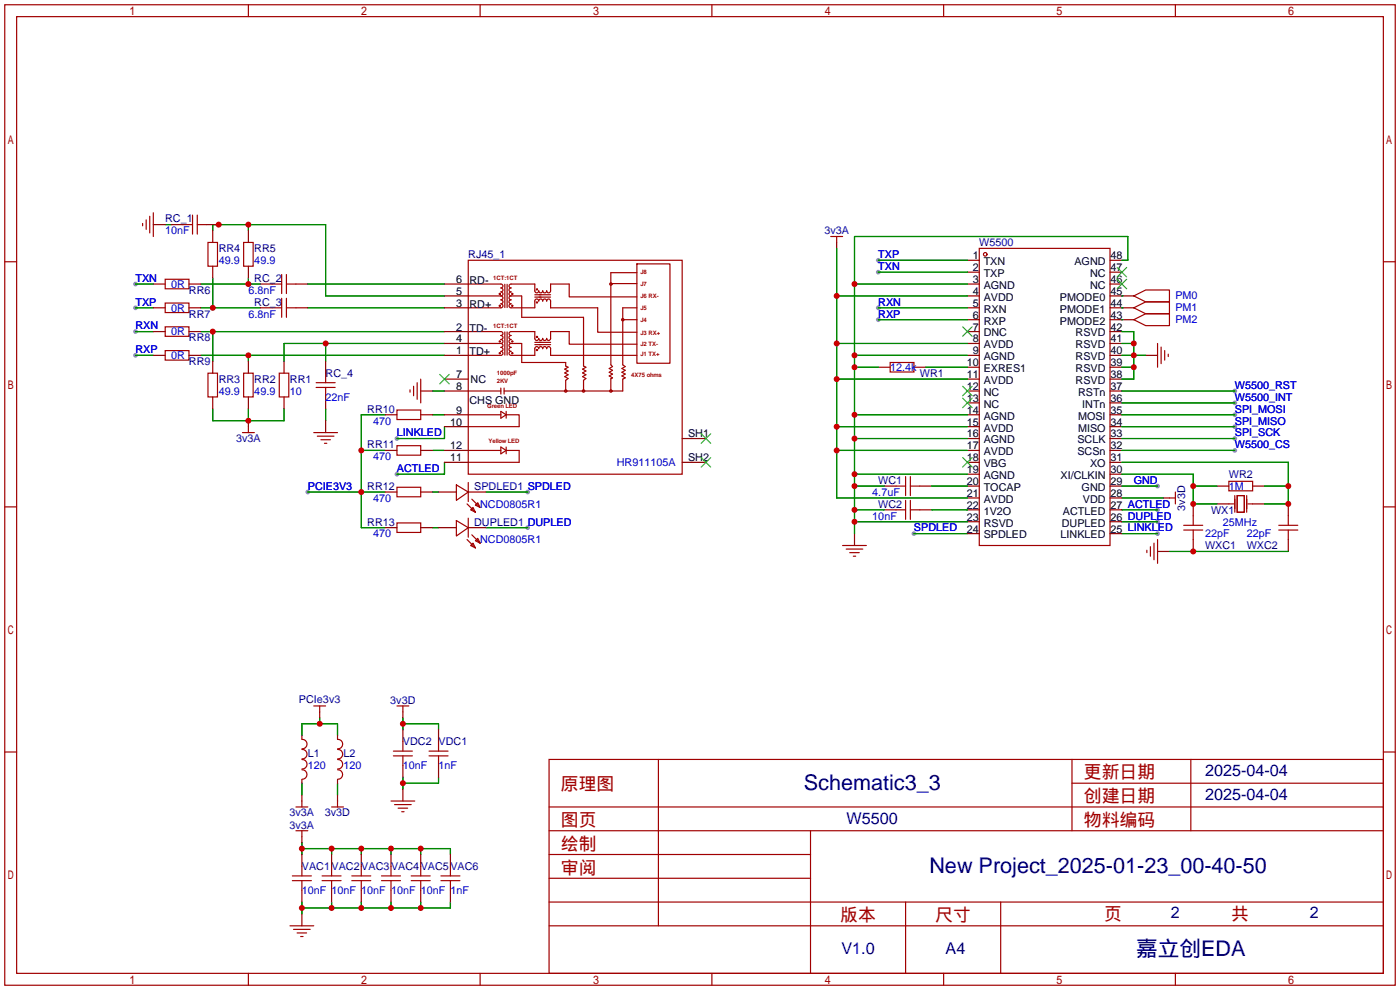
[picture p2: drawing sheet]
<svg xmlns="http://www.w3.org/2000/svg" width="299mm" height="212mm" viewBox="0 0 299 212" stroke-linecap="round" stroke-linejoin="round" font-family="sans-serif">
<g fill="#999">
<circle cx="195.3" cy="114" r=".51"/>
<circle cx="247.4" cy="111.5" r=".51"/>
<circle cx="247.4" cy="114" r=".51"/>
<circle cx="247.4" cy="109" r=".51"/>
<circle cx="263.9" cy="93.7" r=".51"/>
<circle cx="263.9" cy="96.3" r=".51"/>
<circle cx="263.9" cy="88.6" r=".51"/>
<circle cx="263.9" cy="91.2" r=".51"/>
<circle cx="263.9" cy="86.1" r=".51"/>
<circle cx="263.9" cy="83.6" r=".51"/>
<circle cx="247.4" cy="103.9" r=".51"/>
<circle cx="187.7" cy="55.6" r=".51"/>
<circle cx="187.7" cy="58.2" r=".51"/>
<circle cx="187.7" cy="65.8" r=".51"/>
<circle cx="187.7" cy="68.3" r=".51"/>
<circle cx="84.8" cy="93.7" r=".51"/>
<circle cx="84.8" cy="101.3" r=".51"/>
<circle cx="112.8" cy="105.2" r=".51"/>
<circle cx="29" cy="65.8" r=".51"/>
<circle cx="29" cy="60.7" r=".51"/>
<circle cx="29" cy="70.9" r=".51"/>
<circle cx="29" cy="75.9" r=".51"/>
<circle cx="65.8" cy="105.2" r=".51"/>
<circle cx="112.8" cy="112.8" r=".51"/>
</g>
<g fill="none" stroke="#a10000" stroke-width=".25">
<path d="M1 1h297.2v209.6h-297.2zM3.6 3.6h292.1v204.4h-292.1zM53.1 1v2.6M102.6 1v2.6M152.1 1v2.6M201.7 1v2.6M251.2 1v2.6M1 55.9h2.6M30.5 47.8v.5M31.2 47v2M32 46.2v3.6M32.8 45.5v5"/>
<path d="M35.3 59.7h5.1v2h-5.1zM39.1 48h2M41.1 46v4M42.2 46v4M42.2 48h2M44.4 51.8h2.1v5.1h-2.1zM52.1 51.8h2v5.1h-2zM60.2 58.7v4M61.2 58.7v4M100.1 55.6h45.7v45.7h-45.7zM136.1 56.4h7.1v21.2h-7.1zM136.1 58.3h-5.6l.1 19.7 .3 .3-.7 .5 .7 .3-.7 .5 .7 .4-.7 .3 .7 .5-.4 .1v2.7"/>
<path d="M177.5 50.5h2.6M178.8 50.5v1.3M209.3 53.1h27.9v63.5h-27.9zM295.7 55.9h2.5M35.3 64.8h5.1v2h-5.1zM35.3 69.8h5.1v2.1h-5.1zM35.3 74.9h5.1v2.1h-5.1zM44.4 79.8h2.1v5h-2.1zM52.1 79.8h2v5h-2zM58.2 65.8h2M58.2 60.7h2M59.7 79.8h2v5h-2z"/>
<path d="M60.2 63.8v4M61.2 65.8h2M61.2 60.7h2M61.2 63.8v4M69.6 79.8v2M100.1 60.7h6.9a.42 .42 0 0 1 .5 .4 .42 .42 0 0 1-.5 .4 .43 .43 0 0 1 .5 .5 .43 .43 0 0 1-.5 .4 .43 .43 0 0 1 .5 .4 .43 .43 0 0 1-.5 .4M100.1 70.9h6.9a.42 .42 0 0 1 .5 .4 .42 .42 0 0 1-.5 .4 .43 .43 0 0 1 .5 .4 .43 .43 0 0 1-.5 .5 .43 .43 0 0 1 .5 .4 .43 .43 0 0 1-.5 .4M100.1 63.2h6.9M100.1 73.4h6.9M107 63.2a.42 .42 0 0 1 .5 .5 .42 .42 0 0 1-.5 .4 .43 .43 0 0 1 .5 .4 .43 .43 0 0 1-.5 .4 .43 .43 0 0 1 .5 .5 .43 .43 0 0 1-.5 .4h-6.9M107 73.4a.42 .42 0 0 1 .5 .4 .42 .42 0 0 1-.5 .4 .43 .43 0 0 1 .5 .5 .43 .43 0 0 1-.5 .4 .43 .43 0 0 1 .5 .4 .43 .43 0 0 1-.5 .4h-6.9M107.9 60.8v4.9"/>
<path d="M107.9 70.9v5M108.4 60.8v4.9M108.4 70.9v5M109.2 63.2a.43 .43 0 0 1-.4-.4 .43 .43 0 0 1 .4-.4 .43 .43 0 0 1-.4-.4 .43 .43 0 0 1 .4-.5 .42 .42 0 0 1-.4-.4 .42 .42 0 0 1 .4-.4h5.1v1.4a.42 .42 0 0 0 .4 .5 .42 .42 0 0 0 .4-.5 .43 .43 0 0 0 .5 .5 .43 .43 0 0 0 .4-.5 .43 .43 0 0 0 .4 .5 .43 .43 0 0 0 .4-.5 .42 .42 0 0 0 .5 .5 .42 .42 0 0 0 .4-.5v-1.4h4v2.8h14.4M109.2 73.4a.43 .43 0 0 1-.4-.4 .43 .43 0 0 1 .4-.4 .43 .43 0 0 1-.4-.5 .43 .43 0 0 1 .4-.4 .42 .42 0 0 1-.4-.4 .42 .42 0 0 1 .4-.4h5.1v1.4a.42 .42 0 0 0 .4 .5 .42 .42 0 0 0 .4-.5 .43 .43 0 0 0 .5 .5 .43 .43 0 0 0 .4-.5 .43 .43 0 0 0 .4 .5 .43 .43 0 0 0 .4-.5 .42 .42 0 0 0 .5 .5 .42 .42 0 0 0 .4-.5v-1.4h4v2.7h14.4M109.2 63.2l2.3 .1v4.5h13.2v10.4l.5 .3-.7 .4 .7 .4-.7 .4 .7 .4-.7 .4 .7 .4-.5 .4v2.3M109.2 73.4h2.3v4.1h9.4v.7l.5 .3-.7 .4 .7 .4-.7 .4 .7 .4-.7 .4 .7 .4-.5 .4v2.3M109.2 73.4a.42 .42 0 0 0-.4 .4 .42 .42 0 0 0 .4 .4 .43 .43 0 0 0-.4 .5 .43 .43 0 0 0 .4 .4 .43 .43 0 0 0-.4 .4 .43 .43 0 0 0 .4 .4h5.1v-1.4a.42 .42 0 0 1 .4-.4 .42 .42 0 0 1 .4 .4 .43 .43 0 0 1 .5-.4 .43 .43 0 0 1 .4 .4 .43 .43 0 0 1 .4-.4 .43 .43 0 0 1 .4 .4 .42 .42 0 0 1 .4-.4 .42 .42 0 0 1 .5 .4v1.5M109.2 63.2a.42 .42 0 0 0-.4 .5 .42 .42 0 0 0 .4 .4 .43 .43 0 0 0-.4 .4 .43 .43 0 0 0 .4 .4 .43 .43 0 0 0-.4 .5 .43 .43 0 0 0 .4 .4h5.1v-1.4a.42 .42 0 0 1 .4-.5 .42 .42 0 0 1 .4 .5 .43 .43 0 0 1 .5-.5 .43 .43 0 0 1 .4 .5 .43 .43 0 0 1 .4-.5 .43 .43 0 0 1 .4 .5 .42 .42 0 0 1 .5-.5 .42 .42 0 0 1 .4 .5v1.4M114.3 73.7h3.4M114.3 73.2h3.4M114.3 63.5h3.4"/>
<path d="M114.3 63h3.4M117.7 65.8h10v5.2h8.4M117.7 75.9h18.4M130.5 60.6h5.6M133.1 68.3h3M136.1 65.8h-3v12.2l.5 .3-.7 .5 .7 .3-.7 .5 .7 .4-.7 .3 .7 .5-.5 .2v2.6h-25.4M190.2 77.5h5.1v2h-5.1zM242.3 68.3l2.6-1.2h5v2.5h-5zM242.3 65.8l2.6-1.3h5v2.6h-5zM242.3 63.2l2.6-1.2h5v2.5h-5zM247.4 73.4v5.1M248.2 74.2v3.5"/>
<path d="M248.9 74.9v2.1M249.7 75.7v.5M51.8 92.5h2.6M53.1 91.2v1.3M67.1 92.5h5M67.6 81.8h4M67.6 82.8h4M67.8 93.2h3.6M68.6 94h2M69.3 94.7h.5M69.6 82.8v2M84.8 87.6h5.1v2.1h-5.1z"/>
<path d="M84.8 95.2h5.1v2.1h-5.1zM87.6 83.3v.5M88.4 82.5v2.1M89.2 81.8v3.5M89.9 81v5.1M100.1 83.6h6.9M100.1 88.6h6.9M100.1 96.3h6.9M107 82.9v1.3M107 87.9l1.2 .7-1.2 .8zM107 95.5l1.2 .8-1.2 .7zM107.7 82.9v1.3"/>
<path d="M108.2 88.6h2.8v2.6h-10.9M108.2 87.9v1.5M108.2 95.5v1.5M108.2 96.3h2.8v2.5h-10.9M1 108.3h2.6M84.8 104.1h5.1v2.1h-5.1zM84.8 111.8h5.1v2h-5.1zM97.5 103.6l2.6 1.6-2.6 1.7zM97.5 111.3l2.6 1.5-2.6 1.8zM99.8 107.7l1.8 1.8M99.8 115.3l1.8 1.8M100.1 103.1v4.1"/>
<path d="M100.1 110.7v4.1M100.6 109l.5-.5 .5 1zM100.6 116.6l.5-.5 .5 1zM100.8 106.7l1.8 1.8M100.8 114.3l1.8 1.8M101.6 107.9l.5-.5 .5 1.1zM101.6 115.6l.5-.5 .5 1zM180.1 116.6h5.1M180.8 117.3h3.6M181.6 118.1h2M182.4 118.9h.5M191.5 109h2"/>
<path d="M191.5 103.9h2M193.5 101.9v4M193.5 106.9v4.1M194.6 109h2M194.6 101.9v4M194.6 106.9v4.1M194.6 103.9h2M245.1 117.6v.5M245.9 116.8v2.1M246.6 116.1v3.5M247.4 115.3v5.1M249.9 106.4h1.3"/>
<path d="M251.2 105.2v2.5M253 113.3h4M253 112.3h4M255 110.2v2.1M255 113.3v2M262.6 102.9h5.1v2h-5.1zM262.6 107.7h1.1M263.9 105.9v3.6M264.4 105.9h1.5v3.6h-1.5zM266.4 105.9v3.6M266.7 107.7h1M273.3 113.3h4.1"/>
<path d="M273.3 112.3h4.1M275.3 110.2v2.1M275.3 113.3v2M295.7 108.3h2.5M64.5 158a1.01 1.01 0 0 1 1.1 1 1.01 1.01 0 0 1-1.1 1M67.1 150.9h2.5M68.3 150.9v1.2M72.2 158a1.01 1.01 0 0 1 1 1 1.01 1.01 0 0 1-1.1 1M84.8 150.9h2.6M86.1 150.9v1.2M86.1 158.5v2M93.7 158.5v2"/>
<path d="M1 160.7h2.6M63.2 177.5h2.6M63.2 172.5h2.6M64.5 171.2v1.3M64.5 177.5v1.3M64.5 160.2a1.01 1.01 0 0 1 1.1 1 1.01 1.01 0 0 1-1.1 1M64.5 162.3a1.01 1.01 0 0 1 1.1 1 1.01 1.01 0 0 1-1.1 1M64.5 164.5a1.01 1.01 0 0 1 1.1 1 1.01 1.01 0 0 1-1.1 1M70.9 172.5h2.5M72.1 171.2v1.3M72.2 160.2a1.01 1.01 0 0 1 1 1 1.01 1.01 0 0 1-1 1M72.2 162.3a1.01 1.01 0 0 1 1 1 1.01 1.01 0 0 1-1 1"/>
<path d="M72.2 164.5a1.01 1.01 0 0 1 1 1 1.01 1.01 0 0 1-1.1 1M83.6 171.2h5M84.1 160.5h4M84.1 161.5h4M84.3 172h3.6M85.1 172.7h2M85.9 173.5h.5M86.1 161.5v2.1M91.7 160.5h4.1M91.7 161.5h4.1M93.7 161.5v2.1M117.3 162.3h178.4v45.7h-178.4z"/>
<path d="M117.3 177.5h178.4M117.3 172.5h178.4M140.7 162.3v35.6M173.2 177.5v30.5M229.1 162.3v15.2M229.1 167.4h66.6M254.5 162.3v15.2M295.7 160.7h2.5M62 197.9h5.1M62.5 187.2h4M62.5 188.2h4M62.7 198.6h3.6"/>
<path d="M63.5 199.4h2M64.5 185.2v2M64.5 188.2v2M68.8 187.2h4.1M68.8 188.2h4.1M70.9 185.2v2M70.9 188.2v2M75.2 187.2h4M75.2 188.2h4M77.2 185.2v2M77.2 188.2v2M81.5 187.2h4.1"/>
<path d="M81.5 188.2h4.1M83.6 185.2v2M83.6 188.2v2M87.9 187.2h4M87.9 188.2h4M89.9 185.2v2M89.9 188.2v2M94.2 187.2h4.1M94.2 188.2h4.1M96.3 185.2v2M96.3 188.2v2M117.3 182.6h55.9"/>
<path d="M117.3 197.9h178.4M117.3 192.8h178.4M117.3 187.7h55.9M193.5 192.8v15.2M213.9 192.8v15.2M53.1 208v2.6M64.3 200.2h.5M102.6 208v2.6M152.1 208v2.6M201.7 208v2.6M251.2 208v2.6"/>
<circle cx="210.6" cy="54.4" r=".38"/>
<circle cx="106.8" cy="75.5" r=".13"/>
<circle cx="106.8" cy="73" r=".13"/>
<circle cx="106.8" cy="62.8" r=".13"/>
<circle cx="106.8" cy="65.4" r=".13"/>
<circle cx="109.5" cy="75.5" r=".13"/>
<circle cx="109.5" cy="73" r=".13"/>
<circle cx="109.5" cy="62.8" r=".13"/>
<circle cx="109.5" cy="65.4" r=".13"/>
<circle cx="114.8" cy="64.6" r=".13"/>
<circle cx="114.8" cy="72" r=".13"/>
<circle cx="114.8" cy="74.8" r=".13"/>
<circle cx="114.8" cy="61.8" r=".13"/>
<circle cx="130.6" cy="60.7" r=".25"/>
<circle cx="133.1" cy="68.3" r=".25"/>
<circle cx="120.9" cy="83.6" r=".25"/>
<circle cx="124.7" cy="83.6" r=".25"/>
<circle cx="130.6" cy="83.6" r=".25"/>
</g>
<g fill="none" stroke="#008700" stroke-width=".25">
<path d="M35.3 48h1.3M45.5 49.3v-1.3h24.1v15.2h25.4M45.5 59.4v6.4M53.1 48v1.3M53.1 59.4v1.3M178.8 53.1v53.3h28M187.7 55.6h19.1M187.7 58.2h19.1M239.8 55.6h1.2v-5.1h-58.4v63.5M29 65.8h3.8M29 75.9h3.8M29 60.7h3.8"/>
<path d="M29 70.9h3.8M42.9 65.8h12.7M42.9 75.9h52.1M42.9 60.7h12.7M42.9 70.9h52.1M45.5 70.9v6.3M53.1 75.9v1.3M65.8 65.8h29.2M65.8 60.7h29.2M69.6 73.4v3.8M95 73.4h-34.3v3.8M178.8 63.2h28"/>
<path d="M178.8 73.4h28M182.6 78.5h5.1M182.6 75.9h24.2M182.6 60.7h24.2M187.7 65.8h19.1M187.7 68.3h19.1M197.9 78.5h8.9M239.8 63.2h.1M239.8 65.8h.1M239.8 68.3h.1M239.8 70.9h2.5v10.1h-2.5M239.8 73.4h2.5"/>
<path d="M239.8 78.5h2.5M239.8 75.9h5.1M45.5 87.4v2.5h15.2v-2.5M53.1 87.4v2.5M69.6 87.4v2.5M77.2 96.3h5.1M82.3 88.6h-5.1v24.2h5.1M92.5 96.3h2.5M92.5 88.6h2.5M92.5 83.6h2.5M95 91.2v2.5h-10.2M95 98.8v2.5h-10.2"/>
<path d="M178.8 96.3h28M178.8 91.2h28M178.8 81h28M182.6 93.7h24.2M182.6 88.6h24.2M239.8 93.7h24.1M239.8 96.3h24.1M239.8 88.6h24.1M239.8 91.2h24.1M239.8 86.1h24.1M239.8 83.6h24.1M239.8 98.8h35.5v8.9h-5"/>
<path d="M65.8 105.2h16.5M92.5 105.2h1.2M92.5 112.8h1.2M103.9 105.2h8.9M103.9 112.8h8.9M182.6 111.5h24.2M182.6 109h6.4M182.6 103.9h6.4M182.6 101.3h24.2M195.3 114h11.5M199.1 109h7.7M199.1 103.9h7.7"/>
<path d="M239.8 106.4h8.9M239.8 114h7.6M239.8 111.5h7.6M239.8 109h7.6M239.8 103.9h7.6M239.8 101.3h15.2v6.4h5.1M249.9 117.9h25.4M255 103.9h5.1M270.3 103.9h5M64.5 157.2v-2.5h7.6v2.5M68.3 153.4v1.3M86.1 153.4v2.6"/>
<path d="M86.1 154.7h7.6v1.3M64.5 167.4v2.5M72.1 167.4v2.5M86.1 166.1v2.6M93.7 166.1v1.3h-7.6M64.5 180.1v2.5M64.5 192.8v2.5M64.5 181.4h31.8v1.2M70.9 181.4v1.2M70.9 192.8v1.3M77.2 181.4v1.2M77.2 192.8v1.3"/>
<path d="M83.6 181.4v1.2M83.6 192.8v1.3M89.9 181.4v1.2M89.9 192.8v1.3M96.3 192.8v1.3h-31.8"/>
</g>
<g fill="none" stroke="#870000" stroke-width=".25">
<path d="M32.8 48h2.5M36.6 48h2.5M44.2 48h2.5M45.5 49.3v2.5M45.5 56.9v2.5M53.1 49.3v2.5M53.1 56.9v2.5M178.8 51.8v1.3M206.8 55.6h2.5M206.8 58.2h2.5M237.2 55.6h2.6M237.2 58.2h2.6"/>
<path d="M32.8 75.9h2.5M32.8 65.8h2.5M32.8 60.7h2.5M32.8 70.9h2.5M40.4 75.9h2.5M40.4 65.8h2.5M40.4 60.7h2.5M40.4 70.9h2.5M45.5 77.2v2.6M53.1 77.2v2.6M55.6 65.8h2.6M55.6 60.7h2.6"/>
<path d="M60.7 77.2v2.6M63.2 65.8h2.6M63.2 60.7h2.6M69.6 77.2v2.6M95 75.9h5.1M95 65.8h5.1M95 63.2h5.1M95 60.7h5.1M95 70.9h5.1M95 73.4h5.1M187.7 78.5h2.5M195.3 78.5h2.6"/>
<path d="M206.8 75.9h2.5M206.8 68.3h2.5M206.8 65.8h2.5M206.8 63.2h2.5M206.8 78.5h2.5M206.8 60.7h2.5M206.8 70.9h2.5M206.8 73.4h2.5M237.2 75.9h2.6M237.2 68.3h5.1M237.2 65.8h5.1M237.2 63.2h5.1"/>
<path d="M237.2 78.5h2.6M237.2 60.7h2.6M237.2 70.9h2.6M237.2 73.4h2.6M244.9 75.9h2.5M45.5 84.8v2.6M53.1 84.8v2.6M53.1 89.9v1.3M60.7 84.8v2.6M69.6 84.8v2.6M69.6 89.9v2.6M82.3 88.6h2.5"/>
<path d="M82.3 96.3h2.5M89.9 83.6h2.6M89.9 88.6h2.6M89.9 96.3h2.6M95 81h5.1M95 83.6h5.1M95 88.6h5.1M95 91.2h5.1M95 96.3h5.1M95 98.8h5.1M145.8 93.7h5.1M145.8 98.8h5.1"/>
<path d="M206.8 81h2.5M206.8 83.6h2.5M206.8 86.1h2.5M206.8 88.6h2.5M206.8 91.2h2.5M206.8 93.7h2.5M206.8 96.3h2.5M206.8 98.8h2.5M237.2 81h2.6M237.2 83.6h2.6M237.2 86.1h2.6M237.2 88.6h2.6"/>
<path d="M237.2 91.2h2.6M237.2 93.7h2.6M237.2 96.3h2.6M237.2 98.8h2.6M82.3 105.2h2.5M82.3 112.8h2.5M89.9 105.2h2.6M89.9 112.8h2.6M93.7 105.2h3.8M93.7 112.8h3.8M100.1 105.2h3.8M100.1 112.8h3.8"/>
<path d="M182.6 114v2.6M189 103.9h2.5M189 109h2.5M196.6 103.9h2.5M196.6 109h2.5M206.8 106.4h2.5M206.8 103.9h2.5M206.8 109h2.5M206.8 101.3h2.5M206.8 111.5h2.5M206.8 114h2.5M237.2 106.4h2.6"/>
<path d="M237.2 103.9h2.6M237.2 109h2.6M237.2 101.3h2.6M237.2 111.5h2.6M237.2 114h2.6M247.4 117.9h2.5M248.7 106.4h1.2M255 107.7v2.5M255 115.3v2.6M260.1 107.7h2.5M260.1 103.9h2.5M267.7 107.7h2.6"/>
<path d="M267.7 103.9h2.6M275.3 107.7v2.5M275.3 115.3v2.6M64.5 157.2v.8M68.3 152.1v1.3M72.1 157.2v.8M86.1 152.1v1.3M86.1 156v2.5M93.7 156v2.5M64.5 166.6v.8M64.5 169.9v1.3M64.5 178.8v1.3"/>
<path d="M72.1 166.6v.8M72.1 169.9v1.3M86.1 163.6v2.5M86.1 168.7v2.5M93.7 163.6v2.5M64.5 182.6v2.6M64.5 190.2v2.6M64.5 195.3v2.6M70.9 182.6v2.6M70.9 190.2v2.6M77.2 182.6v2.6M77.2 190.2v2.6"/>
<path d="M83.6 182.6v2.6M83.6 190.2v2.6M89.9 182.6v2.6M89.9 190.2v2.6M96.3 182.6v2.6M96.3 190.2v2.6"/>
</g>
<g fill="none" stroke="#3c3" stroke-width=".25">
<path d="M238.8 59.7l2 2M238.8 57.2l2 2M240.8 59.7l-2 2M240.8 57.2l-2 2M205.7 69.8l2.1 2.1M207.8 69.8l-2.1 2.1M94 80l2 2M96 80l-2 2M149.9 92.7l2 2M149.9 97.8l2 2M151.9 92.7l-2 2M151.9 97.8l-2 2"/>
<path d="M205.7 82.5l2.1 2.1M205.7 85.1l2.1 2M205.7 97.8l2.1 2M207.8 82.5l-2.1 2.1M207.8 85.1l-2.1 2M207.8 97.8l-2.1 2"/>
</g>
<g fill="#c00">
<circle cx="53.1" cy="48" r=".63"/>
<circle cx="46.7" cy="48" r=".63"/>
<circle cx="255" cy="117.9" r=".63"/>
<circle cx="178.8" cy="63.2" r=".63"/>
<circle cx="178.8" cy="96.3" r=".63"/>
<circle cx="178.8" cy="91.2" r=".63"/>
<circle cx="178.8" cy="81" r=".63"/>
<circle cx="178.8" cy="73.4" r=".63"/>
<circle cx="255" cy="107.7" r=".63"/>
<circle cx="255" cy="103.9" r=".63"/>
<circle cx="275.3" cy="107.7" r=".63"/>
<circle cx="275.3" cy="103.9" r=".63"/>
<circle cx="182.6" cy="60.7" r=".63"/>
<circle cx="182.6" cy="75.9" r=".63"/>
<circle cx="182.6" cy="78.5" r=".63"/>
<circle cx="182.6" cy="88.6" r=".63"/>
<circle cx="182.6" cy="93.7" r=".63"/>
<circle cx="182.6" cy="101.3" r=".63"/>
<circle cx="182.6" cy="103.9" r=".63"/>
<circle cx="182.6" cy="109" r=".63"/>
<circle cx="182.6" cy="111.5" r=".63"/>
<circle cx="242.3" cy="78.5" r=".63"/>
<circle cx="242.3" cy="75.9" r=".63"/>
<circle cx="242.3" cy="73.4" r=".63"/>
<circle cx="86.1" cy="167.4" r=".63"/>
<circle cx="64.5" cy="194.1" r=".63"/>
<circle cx="70.9" cy="194.1" r=".63"/>
<circle cx="77.2" cy="194.1" r=".63"/>
<circle cx="83.6" cy="194.1" r=".63"/>
<circle cx="89.9" cy="194.1" r=".63"/>
<circle cx="68.3" cy="154.7" r=".63"/>
<circle cx="86.1" cy="154.7" r=".63"/>
<circle cx="64.5" cy="181.4" r=".63"/>
<circle cx="70.9" cy="181.4" r=".63"/>
<circle cx="77.2" cy="181.4" r=".63"/>
<circle cx="83.6" cy="181.4" r=".63"/>
<circle cx="89.9" cy="181.4" r=".63"/>
<circle cx="45.5" cy="65.8" r=".63"/>
<circle cx="53.1" cy="60.7" r=".63"/>
<circle cx="45.5" cy="70.9" r=".63"/>
<circle cx="53.1" cy="75.9" r=".63"/>
<circle cx="69.6" cy="73.4" r=".63"/>
<circle cx="53.1" cy="89.9" r=".63"/>
<circle cx="77.2" cy="105.2" r=".63"/>
<circle cx="77.2" cy="96.3" r=".63"/>
</g>
<g font-size="4.6" fill="#000080">
<text x="171.8" y="168.8">Schematic3_3</text>
<text x="198.6" y="186.6">New Project_2025-01-23_00-40-50</text>
<text x="242.8" y="204.3">嘉立创EDA</text>
</g>
<g font-size="3.8" fill="#a00000">
<text x="231.6" y="166.4">更新日期</text>
<text x="119.9" y="168.9">原理图</text>
<text x="231.6" y="171.5">创建日期</text>
<text x="119.9" y="176.5">图页</text>
<text x="231.6" y="176.5">物料编码</text>
<text x="119.9" y="181.6">绘制</text>
<text x="119.9" y="186.7">审阅</text>
<text x="179.6" y="196.9">版本</text>
<text x="199.9" y="196.9">尺寸</text>
<text x="236" y="196.6">页</text>
<text x="263.1" y="196.6">共</text>
</g>
<g font-size="3.5" fill="#000080">
<text x="257.6" y="165.9">2025-04-04</text>
<text x="257.6" y="171">2025-04-04</text>
<text x="181" y="176">W5500</text>
<text x="250.2" y="196.1">2</text>
<text x="280" y="196.1">2</text>
<text x="179.8" y="204">V1.0</text>
<text x="202.1" y="204">A4</text>
</g>
<g font-size="2.3" fill="#000080">
<text x="35.3" y="47.5">RC_1</text>
<text x="46.7" y="53.9">RR4</text>
<text x="54.4" y="53.9">RR5</text>
<text x="176.2" y="50">3v3A</text>
<text x="209.3" y="52.6">W5500</text>
<text x="100.1" y="55.2">RJ45_1</text>
<text x="40.4" y="62.8">RR6</text>
<text x="54.4" y="60.2">RC_2</text>
<text x="54.4" y="65.3">RC_3</text>
<text x="40.4" y="67.9">RR7</text>
<text x="40.4" y="72.9">RR8</text>
<text x="40.4" y="78">RR9</text>
<text x="46.7" y="81.8">RR3</text>
<text x="54.4" y="81.8">RR2</text>
<text x="62" y="81.8">RR1</text>
<text x="69.6" y="80.6">RC_4</text>
<text x="196.6" y="80.6">WR1</text>
<text x="78.5" y="88.2">RR10</text>
<text x="50.5" y="94.4">3v3A</text>
<text x="78.5" y="95.8">RR11</text>
<text x="78.5" y="104.7">RR12</text>
<text x="101.3" y="104.7">SPDLED1 SPDLED</text>
<text x="187.7" y="103.4">WC1</text>
<text x="262.6" y="102.2">WR2</text>
<text x="78.5" y="112.3">RR13</text>
<text x="101.3" y="112.3">DUPLED1 DUPLED</text>
<text x="187.7" y="108.5">WC2</text>
<text x="253.3" y="109.1" transform="rotate(-90 253.3 109.1)">3v3D</text>
<text x="258.8" y="109.8">WX1</text>
<text x="257.6" y="117.4">WXC1</text>
<text x="266.4" y="117.4">WXC2</text>
<text x="63.9" y="150.3">PCIe3v3</text>
<text x="83.4" y="150.4">3v3D</text>
<text x="65.8" y="161.8">L1</text>
<text x="73.4" y="161.8">L2</text>
<text x="86.1" y="159.3">VDC2</text>
<text x="93.7" y="159.3">VDC1</text>
<text x="61.9" y="177.1">3v3A</text>
<text x="61.9" y="174.4">3v3A</text>
<text x="69.4" y="174.4">3v3D</text>
<text x="64.5" y="186">VAC1</text>
<text x="70.9" y="186">VAC2</text>
<text x="77.2" y="186">VAC3</text>
<text x="83.6" y="186">VAC4</text>
<text x="89.9" y="186">VAC5</text>
<text x="96.3" y="186">VAC6</text>
</g>
<g font-size="2.3" fill="#00f">
<text x="35.3" y="50.1">10nF</text>
<text x="46.7" y="56.4">49.9</text>
<text x="54.4" y="56.4">49.9</text>
<text x="187.7" y="55.2">TXP</text>
<text x="187.7" y="57.7">TXN</text>
<text x="29" y="65.3">TXP</text>
<text x="29" y="60.2">TXN</text>
<text x="36.6" y="61.5">0R</text>
<text x="53.1" y="62.8">6.8nF</text>
<text x="187.7" y="65.3">RXN</text>
<text x="251.2" y="63.9">PM0</text>
<text x="29" y="70.4">RXN</text>
<text x="36.6" y="66.6">0R</text>
<text x="36.6" y="71.7">0R</text>
<text x="53.1" y="67.9">6.8nF</text>
<text x="187.7" y="67.9">RXP</text>
<text x="251.2" y="69">PM2</text>
<text x="251.2" y="66.5">PM1</text>
<text x="29" y="75.5">RXP</text>
<text x="36.6" y="76.8">0R</text>
<text x="190.2" y="79.3">12.4k</text>
<text x="263.9" y="83.1">W5500_RST</text>
<text x="46.7" y="84.4">49.9</text>
<text x="54.4" y="84.4">49.9</text>
<text x="62" y="84.4">10</text>
<text x="69.6" y="85.6">22nF</text>
<text x="263.9" y="88.2">SPI_MOSI</text>
<text x="263.9" y="85.6">W5500_INT</text>
<text x="79.8" y="90.7">470</text>
<text x="84.8" y="93.3">LINKLED</text>
<text x="263.9" y="93.3">SPI_SCK</text>
<text x="263.9" y="95.8">W5500_CS</text>
<text x="263.9" y="90.7">SPI_MISO</text>
<text x="79.8" y="98.3">470</text>
<text x="84.8" y="100.9">ACTLED</text>
<text x="131.8" y="99.6">HR911105A</text>
<text x="65.8" y="104.7">PCIE3V3</text>
<text x="79.8" y="107.2">470</text>
<text x="186.4" y="106">4.7uF</text>
<text x="242.3" y="103.4">GND</text>
<text x="262.6" y="104.7">1M</text>
<text x="102.6" y="108.5">NCD0805R1</text>
<text x="186.4" y="111">10nF</text>
<text x="195.3" y="113.6">SPDLED</text>
<text x="261.4" y="112.3">25MHz</text>
<text x="79.8" y="114.9">470</text>
<text x="102.6" y="116.1">NCD0805R1</text>
<text x="257.6" y="114.9">22pF</text>
<text x="266.4" y="114.9">22pF</text>
<text x="65.8" y="164.4">120</text>
<text x="73.4" y="164.4">120</text>
<text x="86.1" y="164.4">10nF</text>
<text x="93.7" y="164.4">1nF</text>
<text x="64.5" y="191.1">10nF</text>
<text x="70.9" y="191.1">10nF</text>
<text x="77.2" y="191.1">10nF</text>
<text x="83.6" y="191.1">10nF</text>
<text x="89.9" y="191.1">10nF</text>
<text x="96.3" y="191.1">1nF</text>
</g>
<g font-size="2.3">
<text x="207.9" y="55.4">1</text>
<text x="207.9" y="57.9">2</text>
<text x="210.2" y="56.7">TXN</text>
<text x="210.2" y="59.2">TXP</text>
<text x="229.6" y="56.7">AGND</text>
<text x="233" y="59.2">NC</text>
<text x="237.4" y="57.9">47</text>
<text x="237.4" y="55.4">48</text>
<text x="97.5" y="60.5">6</text>
<text x="97.5" y="63">5</text>
<text x="97.5" y="65.6">3</text>
<text x="100.3" y="60.7">RD-</text>
<text x="100.3" y="65.8">RD+</text>
<text x="207.9" y="60.5">3</text>
<text x="207.9" y="63">4</text>
<text x="207.9" y="65.6">5</text>
<text x="210.2" y="61.7">AGND</text>
<text x="210.2" y="64.3">AVDD</text>
<text x="226.5" y="64.3">PMODE0</text>
<text x="233" y="61.7">NC</text>
<text x="237.4" y="65.6">44</text>
<text x="237.4" y="63">45</text>
<text x="237.4" y="60.5">46</text>
<text x="97.5" y="70.6">2</text>
<text x="100.3" y="70.9">TD-</text>
<text x="207.9" y="68.1">6</text>
<text x="207.9" y="70.6">7</text>
<text x="210.2" y="66.8">RXN</text>
<text x="210.2" y="69.4">RXP</text>
<text x="210.2" y="71.9">DNC</text>
<text x="226.5" y="69.4">PMODE2</text>
<text x="226.5" y="66.8">PMODE1</text>
<text x="229.9" y="71.9">RSVD</text>
<text x="237.4" y="70.6">42</text>
<text x="237.4" y="68.1">43</text>
<text x="97.5" y="75.7">1</text>
<text x="97.5" y="73.2">4</text>
<text x="100.3" y="76">TD+</text>
<text x="207.9" y="73.2">8</text>
<text x="207.9" y="75.7">9</text>
<text x="210.2" y="74.4">AVDD</text>
<text x="210.2" y="77">AGND</text>
<text x="229.9" y="77">RSVD</text>
<text x="229.9" y="74.4">RSVD</text>
<text x="237.4" y="75.7">40</text>
<text x="237.4" y="73.2">41</text>
<text x="97.5" y="80.8">7</text>
<text x="97.5" y="83.3">8</text>
<text x="100.6" y="81.8">NC</text>
<text x="206.6" y="78.3">10</text>
<text x="206.6" y="80.8">11</text>
<text x="206.6" y="83.3">12</text>
<text x="210.2" y="79.5">EXRES1</text>
<text x="210.2" y="82.1">AVDD</text>
<text x="229.9" y="82.1">RSVD</text>
<text x="229.9" y="79.5">RSVD</text>
<text x="237.4" y="83.3">37</text>
<text x="237.4" y="80.8">38</text>
<text x="237.4" y="78.3">39</text>
<text x="97.5" y="88.4">9</text>
<text x="100.3" y="86.4">CHS GND</text>
<text x="206.6" y="85.9">13</text>
<text x="206.6" y="88.4">14</text>
<text x="210.2" y="84.6">NC</text>
<text x="210.2" y="87.1">NC</text>
<text x="210.2" y="89.7">AGND</text>
<text x="230.4" y="89.7">MOSI</text>
<text x="230.4" y="84.6">RSTn</text>
<text x="231.3" y="87.1">INTn</text>
<text x="237.4" y="88.4">35</text>
<text x="237.4" y="85.9">36</text>
<text x="96.2" y="91">10</text>
<text x="147.1" y="93.5">SH1</text>
<text x="206.6" y="91">15</text>
<text x="206.6" y="93.5">16</text>
<text x="210.2" y="92.2">AVDD</text>
<text x="210.2" y="94.8">AGND</text>
<text x="230.3" y="94.8">SCLK</text>
<text x="230.4" y="92.2">MISO</text>
<text x="237.4" y="93.5">33</text>
<text x="237.4" y="91">34</text>
<text x="96.2" y="98.6">11</text>
<text x="96.2" y="96">12</text>
<text x="147.1" y="98.6">SH2</text>
<text x="206.6" y="96">17</text>
<text x="206.6" y="98.6">18</text>
<text x="206.6" y="101.1">19</text>
<text x="210.2" y="97.3">AVDD</text>
<text x="210.2" y="99.8">VBG</text>
<text x="230.3" y="97.3">SCSn</text>
<text x="233" y="99.8">XO</text>
<text x="237.4" y="101.1">30</text>
<text x="237.4" y="98.6">31</text>
<text x="237.4" y="96">32</text>
<text x="206.6" y="103.7">20</text>
<text x="206.6" y="106.2">21</text>
<text x="210.2" y="102.4">AGND</text>
<text x="210.2" y="104.9">TOCAP</text>
<text x="210.2" y="107.5">AVDD</text>
<text x="226.7" y="102.4">XI/CLKIN</text>
<text x="231.2" y="104.9">GND</text>
<text x="231.4" y="107.5">VDD</text>
<text x="237.4" y="106.2">28</text>
<text x="237.4" y="103.7">29</text>
<text x="206.6" y="108.7">22</text>
<text x="206.6" y="111.3">23</text>
<text x="206.6" y="113.8">24</text>
<text x="210.2" y="110">1V2O</text>
<text x="210.2" y="112.5">RSVD</text>
<text x="226.9" y="112.5">DUPLED</text>
<text x="227.2" y="110">ACTLED</text>
<text x="237.4" y="113.8">25 LINKLED</text>
<text x="237.4" y="111.3">26 DUPLED</text>
<text x="237.4" y="108.7">27 ACTLED</text>
<text x="210.2" y="115.1">SPDLED</text>
<text x="226.7" y="115.1">LINKLED</text>
</g>
<g font-size="1.3" fill="#a00000">
<text x="105.4" y="59.8">1CT:1CT</text>
<text x="136.9" y="58.6">J8</text>
<text x="136.9" y="61.2">J7</text>
<text x="136.9" y="63.7">J6 RX-</text>
<text x="105.4" y="70">1CT:1CT</text>
<text x="136.9" y="66.2">J5</text>
<text x="136.9" y="68.8">J4</text>
<text x="136.9" y="71.5">J3 RX+</text>
<text x="136.9" y="73.9">J2 TX-</text>
<text x="136.9" y="76.1">J1 TX+</text>
<text x="106.2" y="80.2">1000pF</text>
<text x="106.2" y="81.9">2KV</text>
<text x="134.9" y="80.7">4X75 ohms</text>
<text x="104.1" y="87.3">Green LED</text>
<text x="104.4" y="94.6">Yellow LED</text>
</g>
</svg>
